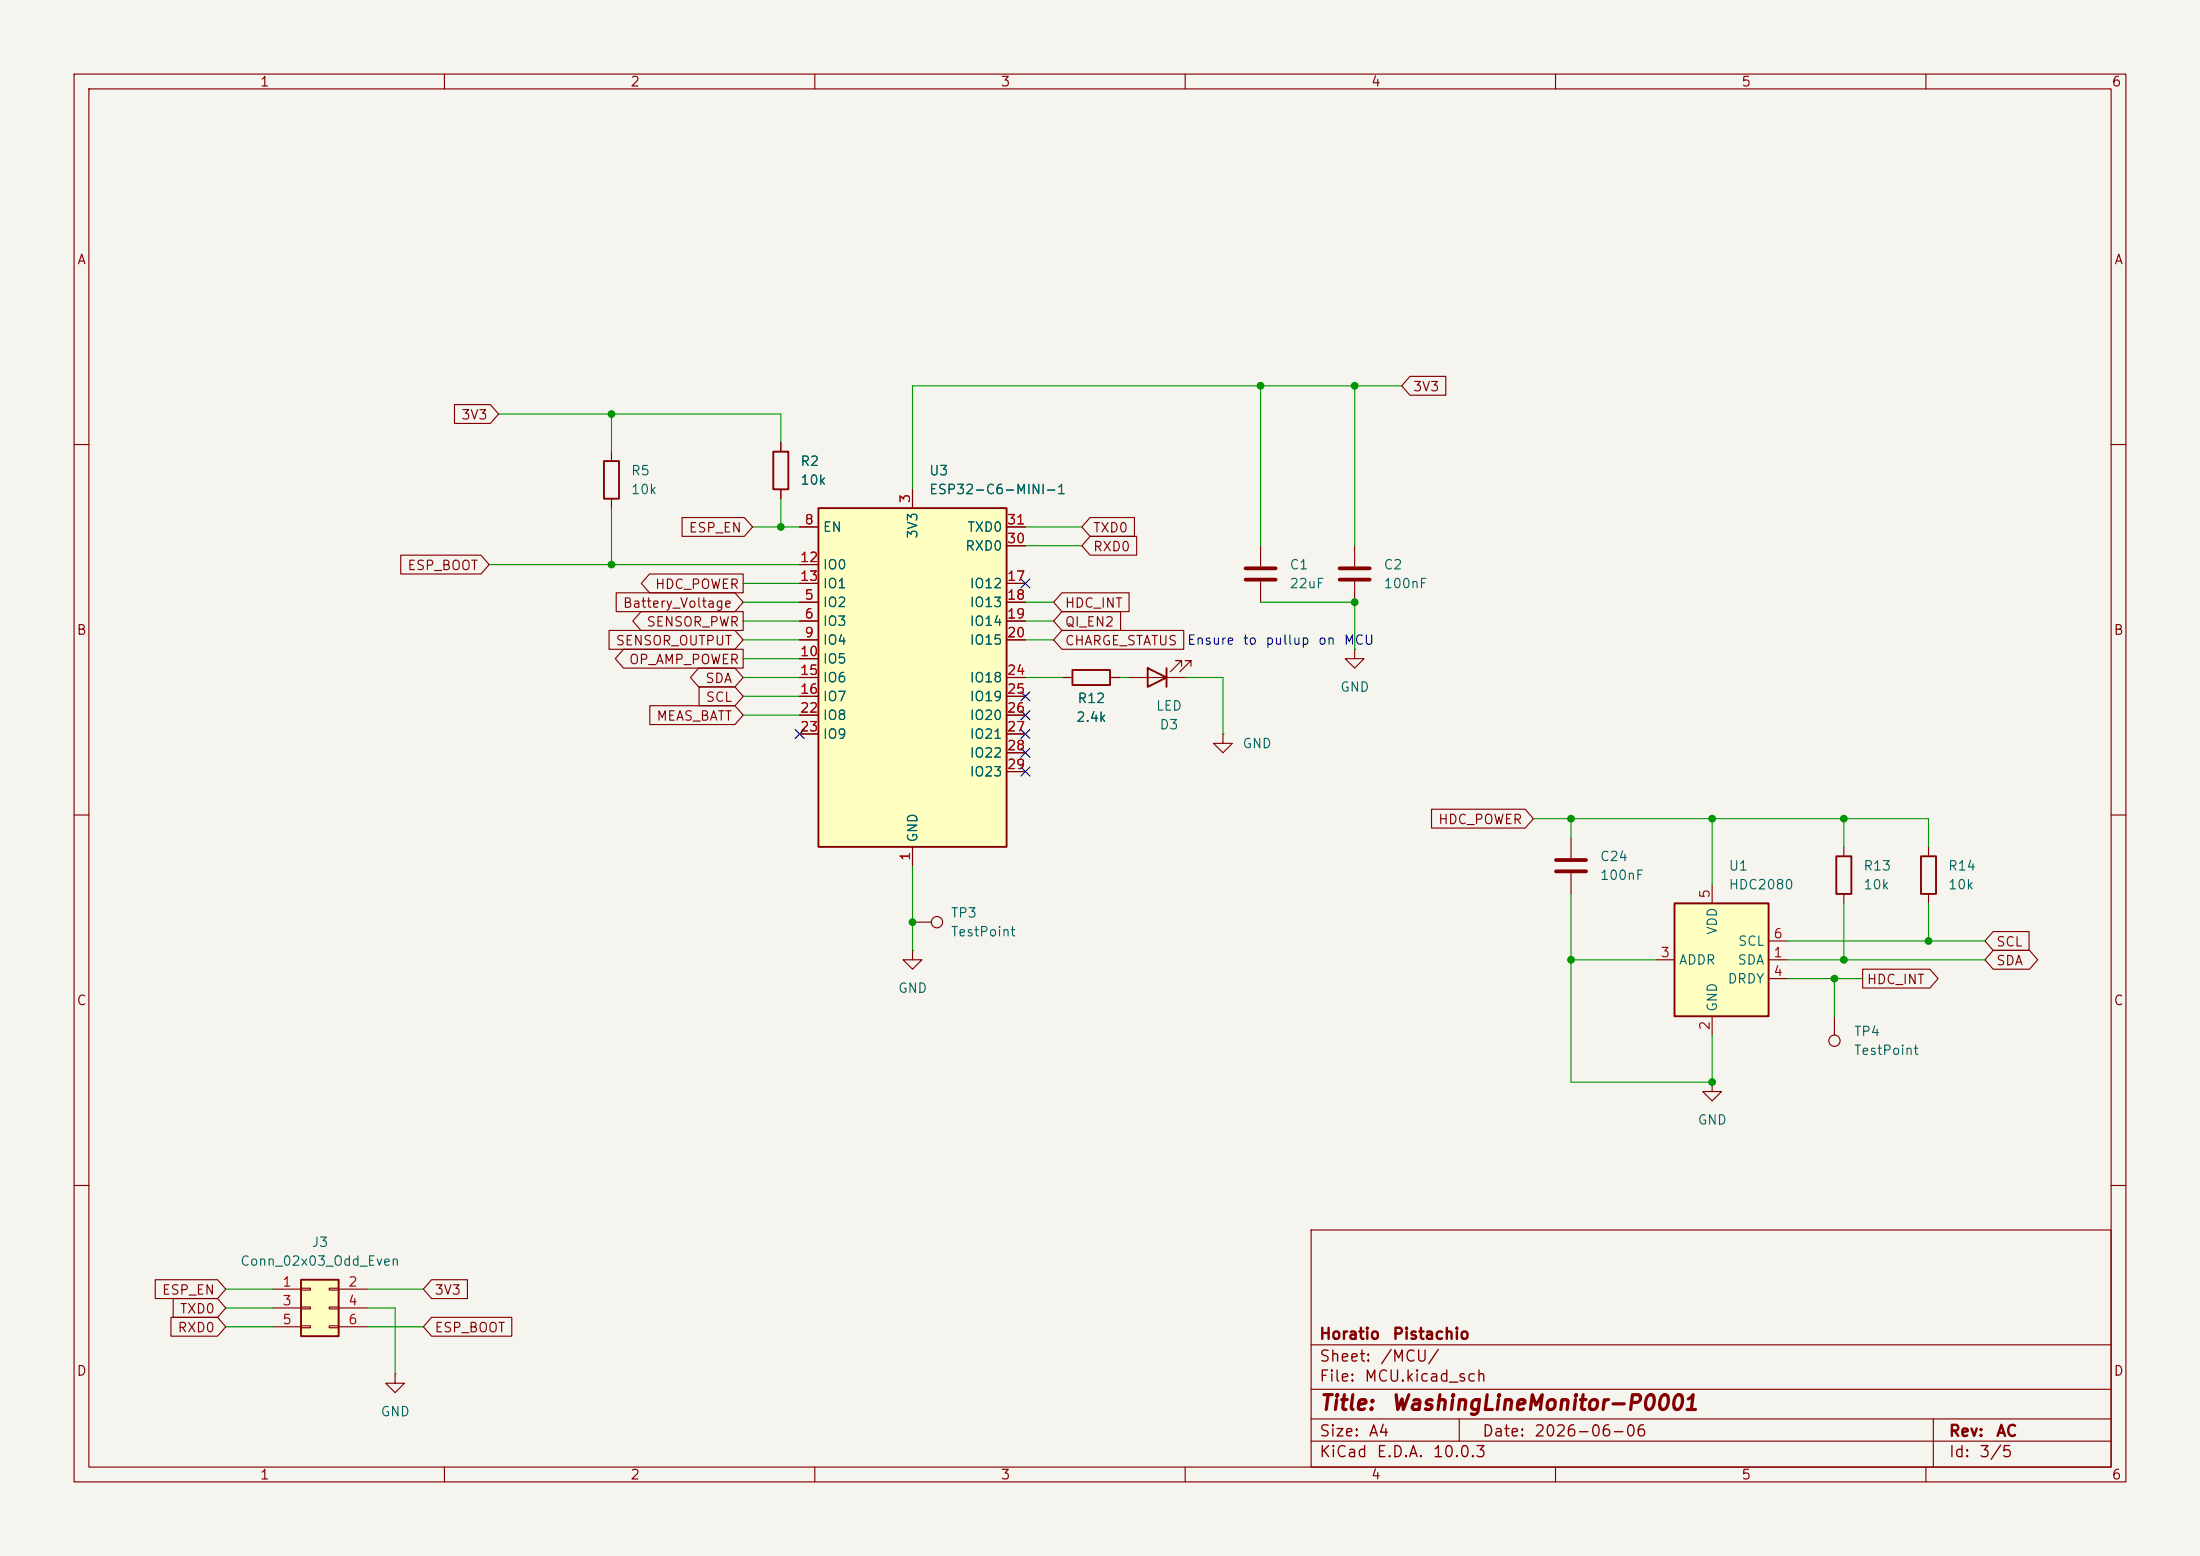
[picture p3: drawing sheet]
<svg xmlns="http://www.w3.org/2000/svg" width="297mm" height="210mm" viewBox="0 0 297 210" stroke-linecap="round" stroke-linejoin="round" font-family="sans-serif">
<path d="M0 0h297v210h-297z" fill="#f5f4ef" stroke="#f5f4ef" stroke-width=".14"/>
<g fill="none" stroke="#840000" stroke-width=".15">
<path d="M10 10h277v190h-277zM12 12h273v186h-273zM60 10v2M110 10v2M160 10v2M210 10v2M260 10v2M105.4 59.7v1.3M10 60h2M105.4 66v1.3M182.9 73.7v2.8M182.9 78.5v2.8"/>
<path d="M285 60h2M10 110h2M212.1 113v2.8M212.1 117.9v2.8M248.9 114.3v1.3M260.3 114.3v1.3M285 110h2M123.2 128.3v1.2h1.3l-1.3 1.3-1.3-1.3h1.3M123.2 128.3h.1M248.9 120.7v1.2M260.3 120.7v1.2M231.1 146.1v1.2h1.3l-1.3 1.3-1.2-1.3h1.2"/>
<path d="M231.1 146.1h.1M10 160h2M177 166h108v32h-108zM285 160h2M60 198v2M110 198v2M160 198v2M177 194.5h108M177 191.5h108M177 187.5h108M177 181.5h108M197 191.5v3"/>
<path d="M210 198v2M260 198v2M261 191.5v6.5"/>
</g>
<path d="M104.4 61h2v5h-2zM247.9 115.6h2v5.1h-2zM259.3 115.6h2.1v5.1h-2.1z" fill="none" stroke="#840000" stroke-width=".25"/>
<path d="M180.8 76.7h4.1M180.8 78.2h4.1M210.1 116.1h4M210.1 117.6h4" fill="none" stroke="#840000" stroke-width=".51"/>
<path d="M110.5 68.6h25.4v45.7h-25.4z" fill="#ffffc2"/>
<path d="M110.5 68.6h25.4v45.7h-25.4z" fill="none" stroke="#840000" stroke-width=".25"/>
<g fill="none" stroke="#840000" stroke-width=".15">
<path d="M107.9 71.1h2.6M107.9 76.2h2.6M107.9 78.7h2.6M123.2 66v2.6M135.9 71.1h2.5M135.9 78.7h2.5M135.9 73.7h2.5M107.9 81.3h2.6M107.9 83.8h2.6M107.9 86.4h2.6M107.9 88.9h2.6M107.9 91.4h2.6"/>
<path d="M107.9 94h2.6M107.9 96.5h2.6M107.9 99.1h2.6M135.9 81.3h2.5M135.9 83.8h2.5M135.9 86.4h2.5M135.9 91.4h2.5M135.9 94h2.5M135.9 96.5h2.5M135.9 99.1h2.5M123.2 114.3v2.5M135.9 101.6h2.5"/>
<path d="M135.9 104.1h2.5M247.6 137.2v2.5"/>
<circle cx="247.6" cy="140.5" r=".76"/>
</g>
<path d="M226.1 121.9h12.7v15.3h-12.7z" fill="#ffffc2"/>
<path d="M226.1 121.9h12.7v15.3h-12.7z" fill="none" stroke="#840000" stroke-width=".25"/>
<g fill="none" stroke="#840000" stroke-width=".15">
<path d="M231.1 119.4v2.5M123.2 124.5h2.5M223.5 129.5h2.6M231.1 137.2v2.5M238.8 129.5h2.5M238.8 132.1h2.5M238.8 127h2.5"/>
<circle cx="126.5" cy="124.5" r=".76"/>
</g>
<path d="M40.6 172.7h5.1v7.6h-5.1z" fill="#ffffc2"/>
<path d="M81.5 62.2h2.1v5.1h-2.1zM144.8 90.4h5.1v2.1h-5.1zM154.9 90.2l2.6 1.2-2.6 1.3zM157.5 90.2v2.5M40.6 172.7h5.1v7.6h-5.1z" fill="none" stroke="#840000" stroke-width=".25"/>
<g fill="none" stroke="#840000" stroke-width=".15">
<path d="M61.4 54.6h4.8l1.1 1.3-1.1 1.3h-4.8zM105.4 59.7v1.3M190.3 50.8h4.9v2.5h-4.9l-1.1-1.2zM54.1 74.9h10.8l1.1 1.3-1.1 1.3h-10.8zM82.5 61v1.2M82.5 67.3v1.3M87.7 77.5h12.6v2.5h-12.6l-1.1-1.3zM92.1 69.8h8.4l1.1 1.3-1.1 1.3h-8.4zM105.4 66v1.3M107.9 71.1h2.6M107.9 76.2h2.6M107.9 78.7h2.6"/>
<path d="M123.2 66v2.6M135.9 71.1h2.5M135.9 78.7h2.5M135.9 73.7h2.5M147.2 69.8h6v2.6h-6l-1.2-1.3zM147.2 72.4h6.3v2.5h-6.3l-1.2-1.2zM170.2 73.7v2.8M170.2 78.5v2.8M82.2 85.1h17l1.1 1.3-1.1 1.2h-17zM83.2 80h16l1.1 1.3-1.1 1.3h-16zM84.2 87.6h16.1v2.6h-16.1l-1.1-1.3zM86.5 82.5h13.8v2.6h-13.8l-1.1-1.3z"/>
<path d="M87.7 95.2h11.5l1.1 1.3-1.1 1.3h-11.5zM94.3 90.2h4.9l1.1 1.2-1.1 1.3h-4.9l-1.1-1.3zM94.4 92.7h4.8l1.1 1.3-1.1 1.3h-4.8zM107.9 91.4h2.6M107.9 81.3h2.6M107.9 83.8h2.6M107.9 86.4h2.6M107.9 88.9h2.6M107.9 94h2.6M107.9 96.5h2.6M107.9 99.1h2.6M135.9 91.4h2.5"/>
<path d="M135.9 81.3h2.5M135.9 83.8h2.5M135.9 86.4h2.5M135.9 94h2.5M135.9 96.5h2.5M135.9 99.1h2.5M143.4 82.5h7.9v2.6h-7.9l-1.2-1.3zM143.4 85.1h16.4v2.5h-16.4l-1.2-1.2zM143.4 80h9v2.6h-9l-1.2-1.3zM143.5 91.4h1.3M149.9 91.4h1.2M152.4 91.4h7.6"/>
<path d="M159.5 89.9v-.7h-.8h.8l-1.5 1.5M160.8 89.9v-.7h-.8h.8l-1.5 1.5M165.1 99.1v1.2h1.3l-1.3 1.3-1.3-1.3h1.3M165.1 99.1h.1M182.9 87.6v1.3h1.2l-1.2 1.3-1.3-1.3h1.3M182.9 87.6h.1M123.2 114.3v2.5M135.9 101.6h2.5M135.9 104.1h2.5M193.3 109.2h12.6l1.1 1.3-1.1 1.3h-12.6zM251.5 130.8h9l1.1 1.3-1.1 1.3h-9zM269.1 128.3h4.9l1.1 1.2-1.1 1.3h-4.9l-1.1-1.3z"/>
<path d="M269.1 125.7h4.8v2.6h-4.8l-1.1-1.3zM21 172.7h8.4l1.1 1.3-1.1 1.3h-8.4zM23.1 177.8h6.3l1.1 1.3-1.1 1.2h-6.3zM23.4 175.3h6l1.1 1.2-1.1 1.3h-6zM36.8 174h3.8M36.8 176.5h3.8M36.8 179.1h3.8M40.6 173.9h1.3v.2h-1.3zM40.6 176.4h1.3v.3h-1.3zM40.6 178.9h1.3v.3h-1.3zM44.4 173.9h1.3v.2h-1.3zM44.4 176.4h1.3v.3h-1.3z"/>
<path d="M44.4 178.9h1.3v.3h-1.3zM45.7 174h3.8M45.7 176.5h3.8M45.7 179.1h3.8M58.3 177.8h10.8v2.5h-10.8l-1.2-1.2zM58.3 172.7h4.8v2.6h-4.8l-1.2-1.3zM53.3 185.4v1.3h1.3l-1.3 1.3-1.2-1.3h1.2M53.3 185.4h.1"/>
</g>
<path d="M168.1 76.7h4.1M168.1 78.2h4.1" fill="none" stroke="#840000" stroke-width=".51"/>
<g fill="none" stroke="#009600" stroke-width=".15">
<path d="M67.3 55.9h38.1v3.8M82.5 55.9v5.1M170.2 52.1v21.6M182.9 52.1v21.6M189.2 52.1h-66v13.9M66 76.2h41.9M82.5 68.6v7.6M100.3 78.7h7.6M101.6 71.1h6.3M105.4 67.3v3.8M138.4 71.1h7.6M138.4 73.7h7.6"/>
<path d="M100.3 96.5h7.6M100.3 94h7.6M100.3 91.4h7.6M100.3 81.3h7.6M100.3 83.8h7.6M100.3 88.9h7.6M100.3 86.4h7.6M138.4 91.4h5.1M138.4 81.3h3.8M138.4 83.8h3.8M138.4 86.4h3.8M151.1 91.4h1.3"/>
<path d="M160 91.4h5.1v7.7M170.2 81.3h12.7v6.3M123.2 116.8v11.5M207 110.5h53.3v3.8M212.1 110.5v2.5M231.1 110.5v8.9M248.9 110.5v3.8M212.1 120.7v25.4h19v-6.4M212.1 129.5h11.4M241.3 129.5h26.7M241.3 132.1h10.2M241.3 127h26.7"/>
<path d="M247.6 132.1v5.1M248.9 121.9v7.6M260.3 121.9v5.1M30.5 176.5h6.3M30.5 179.1h6.3M30.5 174h6.3M49.5 176.5h3.8v8.9M49.5 179.1h7.6M49.5 174h7.6"/>
</g>
<g fill="none" stroke="#000084" stroke-width=".15">
<path d="M137.8 78.1l1.2 1.2M139 78.1l-1.2 1.2M107.3 98.5l1.3 1.2M108.6 98.5l-1.3 1.2M137.8 95.9l1.2 1.2M137.8 93.4l1.2 1.2M137.8 98.5l1.2 1.2M139 95.9l-1.2 1.2M139 93.4l-1.2 1.2M139 98.5l-1.2 1.2M137.8 103.5l1.2 1.2M137.8 101l1.2 1.2"/>
<path d="M139 103.5l-1.2 1.2M139 101l-1.2 1.2"/>
</g>
<g fill="#009600" stroke="#009600" stroke-width=".14">
<circle cx="231.1" cy="110.5" r=".46"/>
<circle cx="247.6" cy="132.1" r=".46"/>
<circle cx="212.1" cy="129.5" r=".46"/>
<circle cx="231.1" cy="146.1" r=".46"/>
<circle cx="260.3" cy="127" r=".46"/>
<circle cx="248.9" cy="129.5" r=".46"/>
<circle cx="212.1" cy="110.5" r=".46"/>
<circle cx="248.9" cy="110.5" r=".46"/>
<circle cx="105.4" cy="71.1" r=".46"/>
<circle cx="123.2" cy="124.5" r=".46"/>
<circle cx="82.5" cy="76.2" r=".46"/>
<circle cx="82.5" cy="55.9" r=".46"/>
<circle cx="170.2" cy="52.1" r=".46"/>
<circle cx="182.9" cy="52.1" r=".46"/>
<circle cx="182.9" cy="81.3" r=".46"/>
</g>
<g font-size="2" fill="#840000">
<text x="178" y="190.8">Title:</text>
<text x="187.7" y="190.8">WashingLineMonitor-P0001</text>
</g>
<g font-size="1.5" fill="#840000">
<text x="178" y="184.2">Sheet:</text>
<text x="178" y="181.2">Horatio</text>
<text x="186.2" y="184.2">/MCU/</text>
<text x="187.9" y="181.2">Pistachio</text>
<text x="178" y="186.9">File:</text>
<text x="184.1" y="186.9">MCU.kicad_sch</text>
<text x="178" y="197.1">KiCad</text>
<text x="178" y="194.3">Size:</text>
<text x="184.7" y="194.3">A4</text>
<text x="185.7" y="197.1">E.D.A.</text>
<text x="193.3" y="197.1">10.0.3</text>
<text x="200" y="194.3">Date:</text>
<text x="207" y="194.3">2026-06-06</text>
<text x="263" y="194.3">Rev:</text>
<text x="263" y="197.1">Id:</text>
<text x="267.1" y="197.1">3/5</text>
<text x="269.4" y="194.3">AC</text>
</g>
<g font-size="1.3" fill="#840000">
<text x="35" y="12">1</text>
<text x="85" y="12">2</text>
<text x="135" y="12">3</text>
<text x="185" y="12">4</text>
<text x="235" y="12">5</text>
<text x="285" y="12">6</text>
<text x="10.3" y="36">A</text>
<text x="285.3" y="36">A</text>
<text x="190.7" y="53.1">3V3</text>
<text x="62.2" y="56.9">3V3</text>
<text x="54.9" y="77.3">ESP_BOOT</text>
<text x="92.9" y="72.2">ESP_EN</text>
<text x="147.5" y="72.2">TXD0</text>
<text x="147.5" y="74.7">RXD0</text>
<text x="84" y="82.3">Battery_Voltage</text>
<text x="88.3" y="79.8">HDC_POWER</text>
<text x="143.7" y="82.3">HDC_INT</text>
<text x="10.3" y="86">B</text>
<text x="83" y="87.4">SENSOR_OUTPUT</text>
<text x="84.8" y="90">OP_AMP_POWER</text>
<text x="87.2" y="84.9">SENSOR_PWR</text>
<text x="143.7" y="84.9">QI_EN2</text>
<text x="143.7" y="87.4">CHARGE_STATUS</text>
<text x="285.3" y="86">B</text>
<text x="95.1" y="92.5">SDA</text>
<text x="95.2" y="95">SCL</text>
<text x="88.5" y="97.6">MEAS_BATT</text>
<text x="194.1" y="111.6">HDC_POWER</text>
<text x="269.4" y="130.6">SDA</text>
<text x="269.4" y="128.1">SCL</text>
<text x="10.3" y="136">C</text>
<text x="251.9" y="133.1">HDC_INT</text>
<text x="285.3" y="136">C</text>
<text x="21.8" y="175.1">ESP_EN</text>
<text x="24.2" y="177.6">TXD0</text>
<text x="58.6" y="175.1">3V3</text>
<text x="10.3" y="186">D</text>
<text x="23.9" y="180.1">RXD0</text>
<text x="58.6" y="180.1">ESP_BOOT</text>
<text x="285.3" y="186">D</text>
<text x="35" y="200">1</text>
<text x="85" y="200">2</text>
<text x="135" y="200">3</text>
<text x="185" y="200">4</text>
<text x="235" y="200">5</text>
<text x="285" y="200">6</text>
</g>
<g font-size="1.3" fill="#006464">
<text x="85.1" y="64.5">R5</text>
<text x="108" y="63.2">R2</text>
<text x="108" y="65.7">10k</text>
<text x="125.3" y="64.5">U3</text>
<text x="85.1" y="67">10k</text>
<text x="125.3" y="67">ESP32-C6-MINI-1</text>
<text x="111" y="72.1">EN</text>
<text x="111" y="77.2">IO0</text>
<text x="124.2" y="72.8" transform="rotate(-90 124.2 72.8)">3V3</text>
<text x="130.2" y="74.6">RXD0</text>
<text x="130.5" y="72.1">TXD0</text>
<text x="174" y="77.2">C1</text>
<text x="186.7" y="77.2">C2</text>
<text x="111" y="82.3">IO2</text>
<text x="111" y="79.7">IO1</text>
<text x="130.8" y="79.7">IO12</text>
<text x="130.8" y="82.3">IO13</text>
<text x="174" y="79.7">22uF</text>
<text x="186.7" y="79.7">100nF</text>
<text x="111" y="84.8">IO3</text>
<text x="111" y="87.3">IO4</text>
<text x="111" y="89.9">IO5</text>
<text x="130.8" y="84.8">IO14</text>
<text x="130.8" y="87.3">IO15</text>
<text x="111" y="92.4">IO6</text>
<text x="111" y="95">IO7</text>
<text x="130.8" y="92.4">IO18</text>
<text x="130.8" y="95">IO19</text>
<text x="145.4" y="95.2">R12</text>
<text x="180.8" y="93.7">GND</text>
<text x="111" y="97.5">IO8</text>
<text x="111" y="100">IO9</text>
<text x="130.8" y="97.5">IO20</text>
<text x="130.8" y="100">IO21</text>
<text x="145.2" y="97.7">2.4k</text>
<text x="156" y="96.2">LED</text>
<text x="156.5" y="98.8">D3</text>
<text x="167.6" y="101.3">GND</text>
<text x="130.8" y="102.6">IO22</text>
<text x="130.8" y="105.1">IO23</text>
<text x="124.2" y="113.8" transform="rotate(-90 124.2 113.8)">GND</text>
<text x="215.9" y="119.1">100nF</text>
<text x="215.9" y="116.5">C24</text>
<text x="233.3" y="117.8">U1</text>
<text x="251.5" y="117.8">R13</text>
<text x="262.9" y="117.8">R14</text>
<text x="128.3" y="124.2">TP3</text>
<text x="233.3" y="120.4">HDC2080</text>
<text x="251.5" y="120.4">10k</text>
<text x="262.9" y="120.4">10k</text>
<text x="128.3" y="126.7">TestPoint</text>
<text x="226.6" y="130.5">ADDR</text>
<text x="232.1" y="126.3" transform="rotate(-90 232.1 126.3)">VDD</text>
<text x="234.5" y="130.5">SDA</text>
<text x="234.5" y="128">SCL</text>
<text x="121.2" y="134.3">GND</text>
<text x="232.1" y="136.7" transform="rotate(-90 232.1 136.7)">GND</text>
<text x="233.2" y="133.1">DRDY</text>
<text x="250.2" y="140.2">TP4</text>
<text x="250.2" y="142.7">TestPoint</text>
<text x="229.1" y="152.1">GND</text>
<text x="32.3" y="171.2">Conn_02x03_Odd_Even</text>
<text x="42" y="168.6">J3</text>
<text x="51.3" y="191.5">GND</text>
</g>
<g font-size="1.3" fill="#a90000">
<text x="108.5" y="71.1">8</text>
<text x="123.2" y="68" transform="rotate(-90 123.2 68)">3</text>
<text x="135.8" y="71.1">31</text>
<text x="107.9" y="76.2">12</text>
<text x="135.8" y="73.6">30</text>
<text x="107.9" y="78.7">13</text>
<text x="108.5" y="81.3">5</text>
<text x="108.5" y="83.8">6</text>
<text x="135.8" y="78.7">17</text>
<text x="135.8" y="81.3">18</text>
<text x="135.8" y="83.8">19</text>
<text x="107.9" y="88.9">10</text>
<text x="108.5" y="86.3">9</text>
<text x="135.8" y="86.3">20</text>
<text x="107.9" y="91.4">15</text>
<text x="107.9" y="94">16</text>
<text x="135.8" y="91.4">24</text>
<text x="135.8" y="94">25</text>
<text x="107.9" y="96.5">22</text>
<text x="107.9" y="99">23</text>
<text x="135.8" y="96.5">26</text>
<text x="135.8" y="99">27</text>
<text x="135.8" y="101.6">28</text>
<text x="135.8" y="104.1">29</text>
<text x="123.2" y="116.3" transform="rotate(-90 123.2 116.3)">1</text>
<text x="231.1" y="121.4" transform="rotate(-90 231.1 121.4)">5</text>
<text x="224.1" y="129.5">3</text>
<text x="239.3" y="129.5">1</text>
<text x="239.3" y="127">6</text>
<text x="239.3" y="132.1">4</text>
<text x="231.1" y="139.1" transform="rotate(-90 231.1 139.1)">2</text>
<text x="38" y="174">1</text>
<text x="46.9" y="174">2</text>
<text x="38" y="176.5">3</text>
<text x="38" y="179">5</text>
<text x="46.9" y="176.5">4</text>
<text x="46.9" y="179">6</text>
</g>
<g font-size="1.3" fill="#0000c2">
<text x="160.2" y="87.3">Ensure</text>
<text x="167.7" y="87.3">to</text>
<text x="170.7" y="87.3">pullup</text>
<text x="177.8" y="87.3">on</text>
<text x="181.3" y="87.3">MCU</text>
</g>
</svg>
